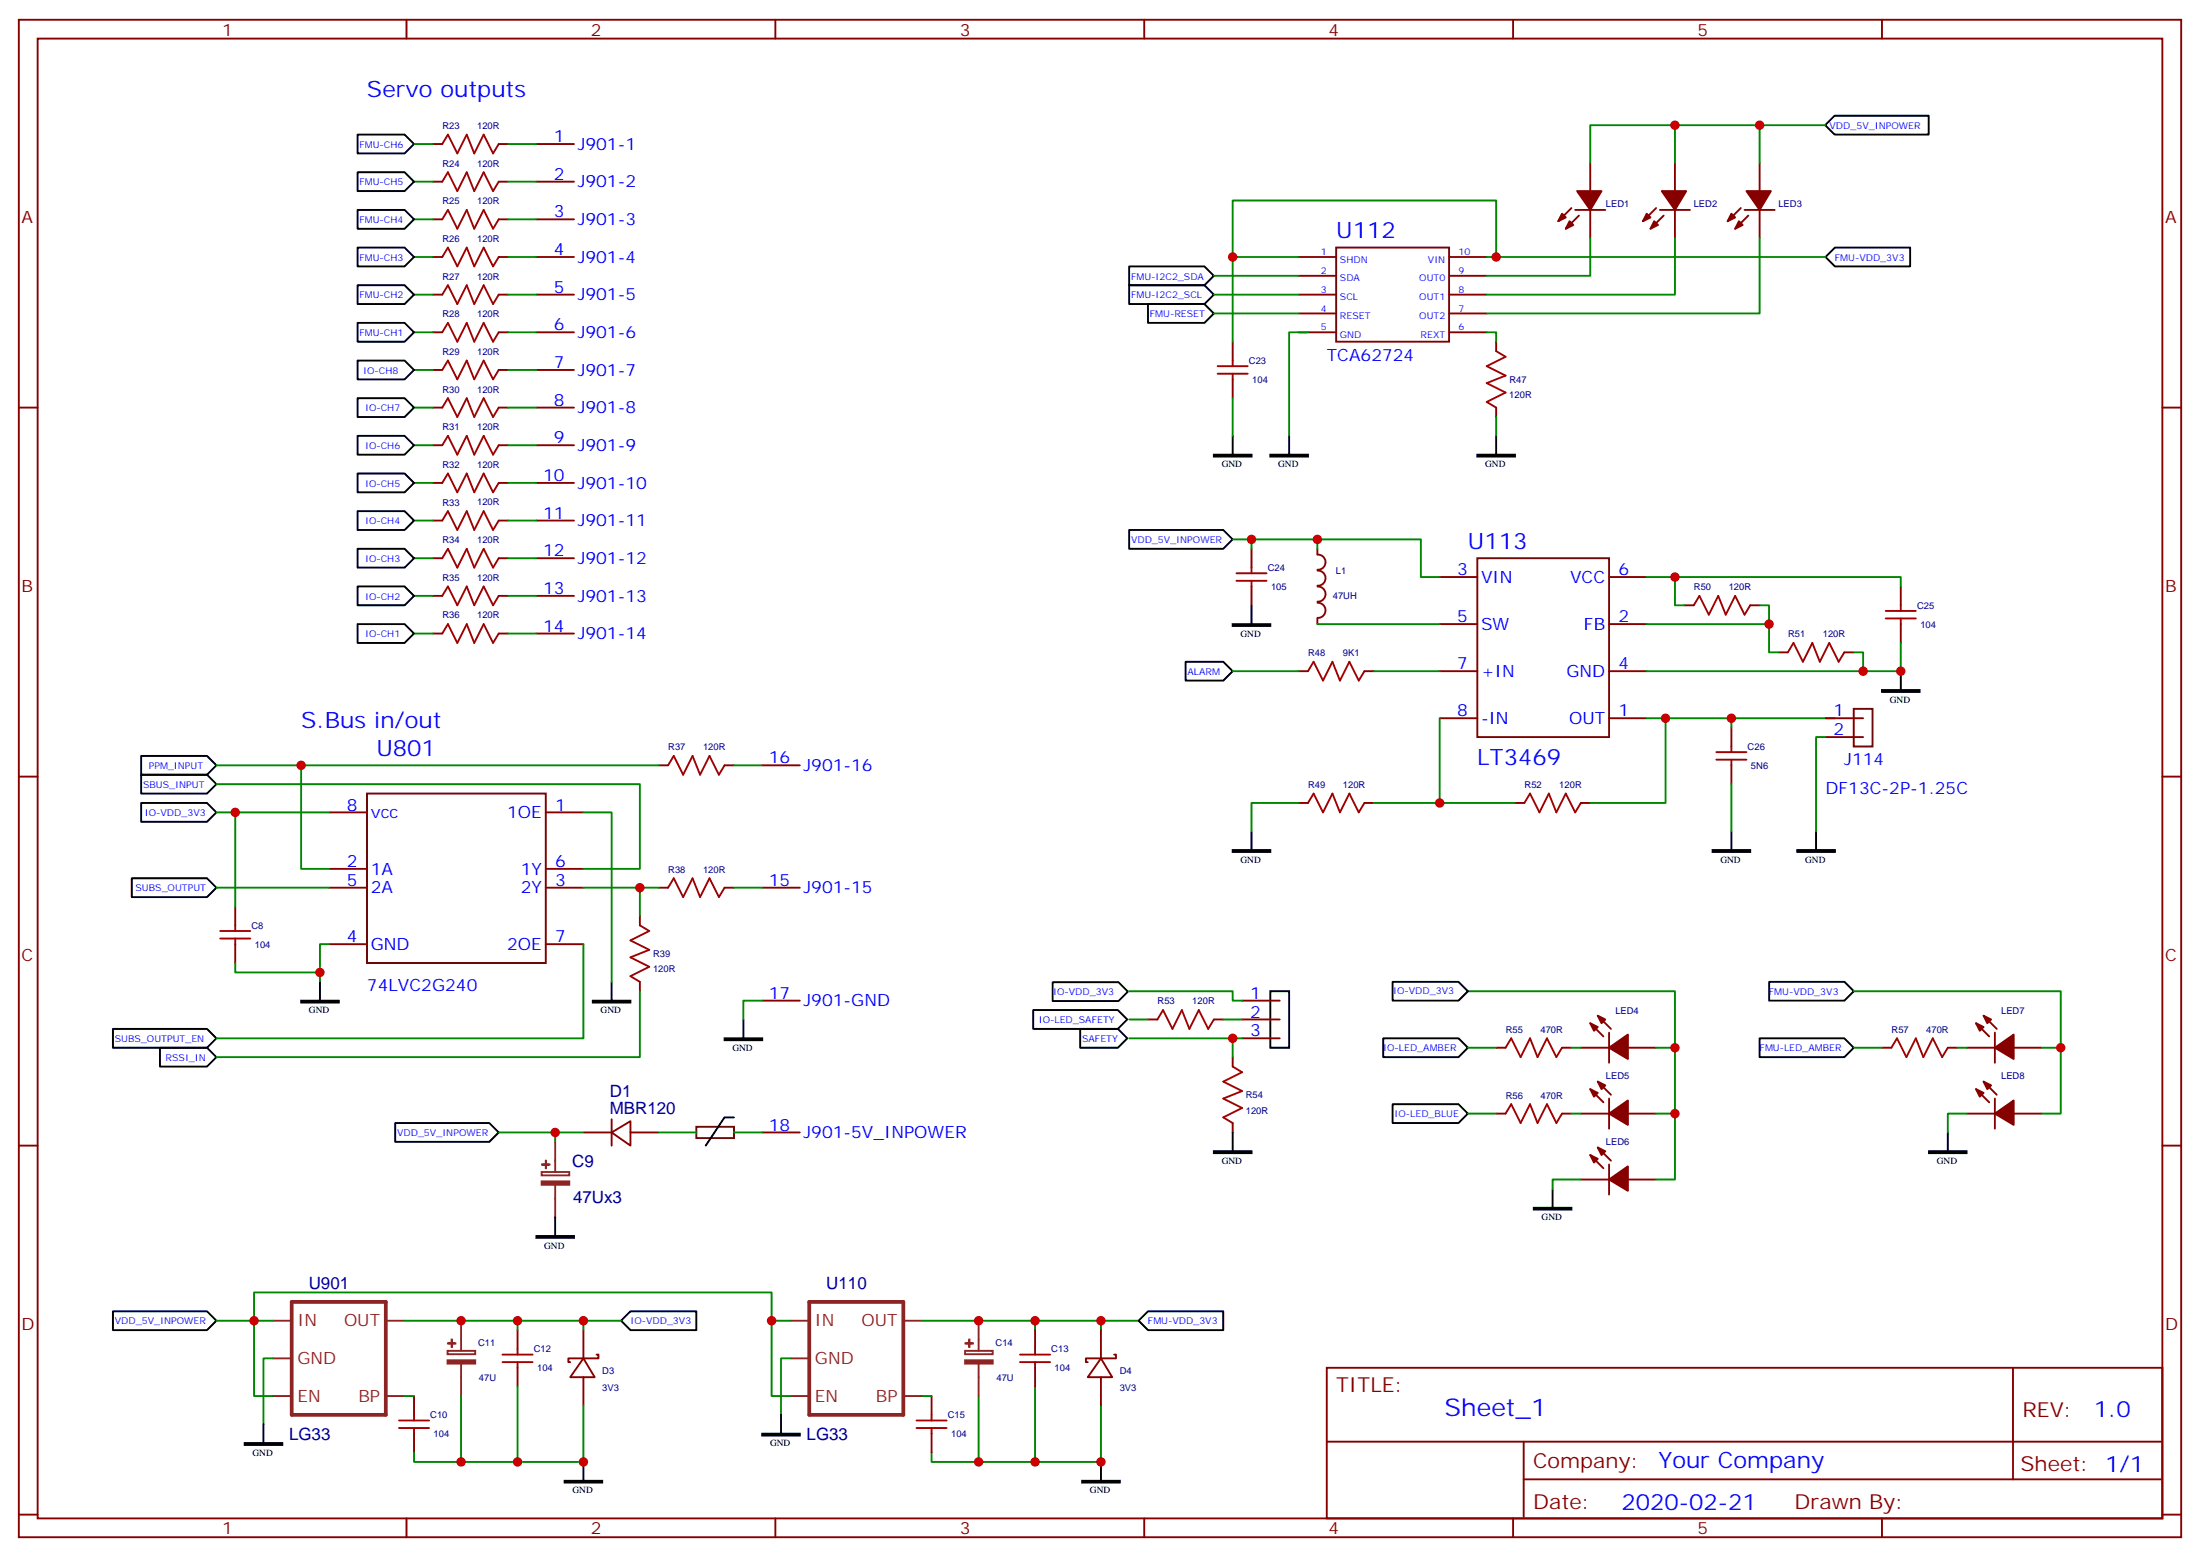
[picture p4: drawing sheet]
<svg xmlns="http://www.w3.org/2000/svg" width="412mm" height="292mm" viewBox="0 0 412 292" stroke-linecap="round" stroke-linejoin="round" font-family="sans-serif">
<g fill="none" stroke="#870000" stroke-width=".35">
<path d="M3.5 3.7h405.4v284.3h-405.4zM7.1 7.2h398.2v277.3h-398.2zM76.2 3.7v3.5M145.3 3.7v3.5M214.5 3.7v3.5M283.6 3.7v3.5M352.8 3.7v3.5M81.1 27h1.8M81.1 34h1.8M93.5 27h1.7M93.5 34h1.7M100.5 27h7.1"/>
<path d="M100.5 34h7.1M294.6 39l-2.5 2.5M295.3 39.3h5.6M298.1 30.5v5.3M298.1 39.3v5.3M310.4 39l-2.4 2.5M311.1 39.3h5.7M314 30.5v5.3M314 39.3v5.3M326.3 39l-2.5 2.5M327 39.3h5.7M329.8 30.5v5.3"/>
<path d="M329.8 39.3v5.3M81.1 41.1h1.8M81.1 48.2h1.8M81.1 55.2h1.8M93.5 41.1h1.7M93.5 48.2h1.7M93.5 55.2h1.7M100.5 41.1h7.1M100.5 48.2h7.1M100.5 55.2h7.1M243.4 48.2h7.1M243.4 55.2h7.1"/>
<path d="M243.4 51.7h7.1M243.4 58.7h7.1M271.6 48.2h7.1M271.6 55.2h7.1M271.6 51.7h7.1M271.6 58.7h7.1M296 40.4l-2.5 2.5M311.9 40.4l-2.5 2.5M327.7 40.4l-2.4 2.5M3.5 76.4h3.6M81.1 76.4h1.8M81.1 62.3h1.8"/>
<path d="M81.1 69.3h1.8M93.5 76.4h1.7M93.5 62.3h1.7M93.5 69.3h1.7M100.5 76.4h7.1M100.5 62.3h7.1M100.5 69.3h7.1M231.1 64v3.6M231.1 71.1v3.5M243.4 62.3h7.1M271.6 62.3h7.1M280.5 64v1.8"/>
<path d="M280.5 76.4v1.7M405.3 76.4h3.6M81.1 83.4h1.8M81.1 90.5h1.8M81.1 97.5h1.8M93.5 83.4h1.7M93.5 90.5h1.7M93.5 97.5h1.7M100.5 83.4h7.1M100.5 90.5h7.1M100.5 97.5h7.1M81.1 104.6h1.8"/>
<path d="M81.1 111.7h1.8M81.1 118.7h1.8M93.5 104.6h1.7M93.5 111.7h1.7M93.5 118.7h1.7M100.5 104.6h7.1M100.5 111.7h7.1M100.5 118.7h7.1M234.6 102.8v3.6M234.6 109.9v3.5M246.9 102.8v1.1M246.9 115.9v1"/>
<path d="M247 103.9a1.41 1.41 0 0 1 1.5 1.4 1.41 1.41 0 0 1-1.5 1.4M247 113a1.41 1.41 0 0 1 1.5 1.4 1.41 1.41 0 0 1-1.5 1.4M247 106.9a1.41 1.41 0 0 1 1.5 1.4 1.41 1.41 0 0 1-1.5 1.4M247 109.9a1.41 1.41 0 0 1 1.5 1.4 1.41 1.41 0 0 1-1.5 1.4M269.9 108.1h7M269.9 116.9h7M301.6 108.1h7.1M301.6 116.9h7.1M315.7 113.4h1.8M328.1 113.4h1.7M356.3 109.9v3.5M356.3 116.9v3.6"/>
<path d="M243.4 125.8h1.8M255.8 125.8h1.7M269.9 125.8h7M269.9 134.6h7M301.6 125.8h7.1M301.6 134.6h7.1M324.6 136.3v3.6M333.4 122.2h1.7M342.2 134.6h7M342.2 138.1h7M345.7 122.2h1.8M3.5 145.5h3.6"/>
<path d="M61.7 152.2h7.1M102.3 152.2h7.1M123.5 143.4h1.7M135.8 143.4h1.8M142.9 143.4h7M243.4 150.5h1.8M255.8 150.5h1.7M284 150.5h1.8M296.3 150.5h1.8M324.6 143.4v3.5M405.3 145.5h3.6M44.1 169.9v3.5"/>
<path d="M44.1 176.9v3.5M61.7 162.8h7.1M61.7 166.3h7.1M61.7 176.9h7.1M102.3 162.8h7.1M102.3 166.3h7.1M102.3 176.9h7.1M119.9 171.6v1.8M123.5 166.3h1.7M135.8 166.3h1.8M142.9 166.3h7M119.9 184v1.7"/>
<path d="M142.9 187.5h7M215.2 191h1.8M227.5 191h1.8M231.1 198.1v1.7M232.8 187.5h7.1M232.8 191h7.1M232.8 194.6h7.1M280.5 196.3h1.7M292.8 196.3h1.8M296.3 196.3h5.3M298.1 191.7l2.5 2.5M299.5 190.3l2.5 2.5"/>
<path d="M301.6 193.5v5.6M305.2 196.3h5.2M352.8 196.3h1.7M365.1 196.3h1.8M368.7 196.3h5.2M370.4 191.7l2.5 2.5M371.8 190.3l2.5 2.5M373.9 193.5v5.6M377.5 196.3h5.3M3.5 214.7h3.6M109.4 212.2h5.3M114.7 212.2l3.5-2.1v4.6z"/>
<path d="M114.7 209.7v5M118.2 212.2h5.3M142.9 212.2h7M231.1 210.4v1.8M280.5 208.7h1.7M292.8 208.7h1.8M296.3 208.7h5.3M298.1 204.1l2.5 2.5M298.1 216.4l2.5 2.5M299.5 202.7l2.5 2.4M299.5 215l2.5 2.5M301.6 205.8v5.7"/>
<path d="M301.6 218.2v5.6M305.2 208.7h5.2M368.7 208.7h5.2M370.4 204.1l2.5 2.5M371.8 202.7l2.5 2.4M373.9 205.8v5.7M377.5 208.7h5.3M405.3 214.7h3.6M296.3 221h5.3M305.2 221h5.2M97 249.2v3.6M97 256.3v3.5"/>
<path d="M109.4 254.5l2.1 3.6h-4.6zM109.4 249.2v5.3M109.4 258.1v5.2M111.8 253.8h.4v.7h-5.7v.7h.4M194 249.2v3.6M194 256.3v3.5M206.4 254.5l2.1 3.6h-4.6zM206.4 249.2v5.3M206.4 258.1v5.2M208.8 253.8h.4v.7h-5.6v.7h.3M248.7 256.3h156.6v28.2h-156.6zM377.3 256.3v20.9"/>
<path d="M77.6 261.6v3.5M77.6 268.6v3.6M174.6 261.6v3.5M174.6 268.6v3.6M248.7 270.1h156.5M285.6 277.2h119.6M285.6 270.1v14.2M3.5 283.8h3.6M76.2 284.5v3.5M145.3 284.5v3.5M214.5 284.5v3.5M283.6 284.5v3.5"/>
<path d="M352.8 284.5v3.5M405.3 283.8h3.6"/>
</g>
<g fill="none" stroke="#000" stroke-width=".35">
<path d="M67 25.2h8.8l1.8 1.8-1.8 1.8h-8.8zM67 32.3h8.8l1.8 1.7-1.8 1.8h-8.8zM67 39.3h8.8l1.8 1.8-1.8 1.8h-8.8zM342.1 23.4l1.8-1.7h17.6v3.5h-17.6zM67 46.4h8.8l1.8 1.8-1.8 1.7h-8.8zM67 53.4h8.8l1.8 1.8-1.8 1.8h-8.8zM211.7 49.9h14.1l1.7 1.8-1.7 1.7h-14.1zM211.7 53.4h14.1l1.7 1.8-1.7 1.8h-14.1zM215.2 57h10.6l1.7 1.7-1.7 1.8h-10.6zM342.2 48.2l1.8-1.8h14.1v3.5h-14.1zM67 60.5h8.8l1.8 1.8-1.8 1.7h-8.8zM67 67.6h8.8l1.8 1.7-1.8 1.8h-8.8z"/>
<path d="M67 74.6h8.8l1.8 1.8-1.8 1.7h-8.8zM67 81.7h8.8l1.8 1.7-1.8 1.8h-8.8zM67 88.7h8.8l1.8 1.8-1.8 1.8h-8.8zM67 95.8h8.8l1.8 1.7-1.8 1.8h-8.8zM211.7 99.3h17.6l1.8 1.8-1.8 1.7h-17.6zM231.1 81.7v3.5M241.7 81.7v3.5M280.5 81.7v3.5M67 102.8h8.8l1.8 1.8-1.8 1.8h-8.8zM67 109.9h8.8l1.8 1.8-1.8 1.7h-8.8zM67 116.9h8.8l1.8 1.8-1.8 1.8h-8.8zM234.6 113.4v3.5"/>
<path d="M222.2 124h7.1l1.8 1.8-1.8 1.7h-7.1zM356.3 125.8v3.5M26.5 141.6h12.3l1.8 1.8-1.8 1.8h-12.3zM26.5 145.2h12.3l1.8 1.7-1.8 1.8h-12.3zM26.5 150.5h12.3l1.8 1.7-1.8 1.8h-12.3zM234.6 155.8v3.5M324.6 155.8v3.5M340.4 155.8v3.5M24.7 164.6h14.1l1.8 1.7-1.8 1.8h-14.1zM21.2 192.8h17.6l1.8 1.8-1.8 1.7h-17.6zM30 196.3h8.8l1.8 1.8-1.8 1.7h-8.8zM60 184v3.5"/>
<path d="M114.7 184v3.5M139.3 191v3.6M193.7 189.3h15.8l1.8 1.7-1.8 1.8h-15.8zM197.3 184h12.4l1.7 1.8-1.7 1.8h-12.4zM202.5 192.8h7l1.8 1.8-1.8 1.7h-7zM238.1 185.7h3.6v10.6h-3.6zM259.3 194.6h14.1l1.8 1.7-1.8 1.8h-14.1zM261.1 184h12.3l1.8 1.7-1.8 1.8h-12.3zM329.8 194.6h15.9l1.8 1.7-1.8 1.8h-15.9zM331.6 184h14.1l1.8 1.7-1.8 1.8h-14.1zM74.1 210.4h17.6l1.8 1.8-1.8 1.8h-17.6zM137.6 209.4h-1.8l-3.5 5.3"/>
<path d="M231.1 212.2v3.5M261.1 206.9h12.3l1.8 1.8-1.8 1.7h-12.3zM365.1 212.2v3.5M104.1 228.1v3.5M291 222.8v3.5M21.2 245.7h17.6l1.8 1.8-1.8 1.7h-17.6zM116.4 247.5l1.8-1.8h12.3v3.5h-12.3zM213.4 247.5l1.8-1.8h14.1v3.5h-14.1zM49.4 266.9v3.5M109.4 273.9v3.6M146.4 265.1v3.5M206.4 273.9v3.6"/>
</g>
<g fill="none" stroke="#a10000" stroke-width=".35">
<path d="M82.9 27l1.1-1.8 1.7 3.6 1.8-3.6 1.4 3.6 1.8-3.6 1.7 3.6 1.1-1.8M82.9 34l1.1-1.7 1.7 3.5 1.8-3.5 1.4 3.5 1.8-3.5 1.7 3.5 1.1-1.8M82.9 41.1l1.1-1.8 1.7 3.6 1.8-3.6 1.4 3.6 1.8-3.6 1.7 3.6 1.1-1.8M82.9 48.2l1.1-1.8 1.7 3.5 1.8-3.5 1.4 3.5 1.8-3.5 1.7 3.5 1.1-1.7M82.9 55.2l1.1-1.8 1.7 3.6 1.8-3.6 1.4 3.6 1.8-3.6 1.7 3.6 1.1-1.8M82.9 62.3l1.1-1.8 1.7 3.5 1.8-3.5 1.4 3.5 1.8-3.5 1.7 3.5 1.1-1.7M82.9 69.3l1.1-1.7 1.7 3.5 1.8-3.5 1.4 3.5 1.8-3.5 1.7 3.5 1.1-1.8M82.9 76.4l1.1-1.8 1.7 3.5 1.8-3.5 1.4 3.5 1.8-3.5 1.7 3.5 1.1-1.7M228.2 68.6h5.7M228.2 70h5.7M231.1 67.6v1M231.1 70v1.1"/>
<path d="M280.5 65.8l1.7 1.1-3.5 1.7 3.5 1.8-3.5 1.4 3.5 1.8-3.5 1.7 1.8 1.1M82.9 83.4l1.1-1.7 1.7 3.5 1.8-3.5 1.4 3.5 1.8-3.5 1.7 3.5 1.1-1.8M82.9 90.5l1.1-1.8 1.7 3.6 1.8-3.6 1.4 3.6 1.8-3.6 1.7 3.6 1.1-1.8M82.9 97.5l1.1-1.7 1.7 3.5 1.8-3.5 1.4 3.5 1.8-3.5 1.7 3.5 1.1-1.8M82.9 104.6l1.1-1.8 1.7 3.6 1.8-3.6 1.4 3.6 1.8-3.6 1.7 3.6 1.1-1.8M82.9 111.7l1.1-1.8 1.7 3.5 1.8-3.5 1.4 3.5 1.8-3.5 1.7 3.5 1.1-1.7M82.9 118.7l1.1-1.8 1.7 3.6 1.8-3.6 1.4 3.6 1.8-3.6 1.7 3.6 1.1-1.8M231.8 107.4h5.6M231.8 108.8h5.6M234.6 106.4v1M234.6 108.8v1.1M317.5 113.4l1.1-1.7 1.7 3.5 1.8-3.5 1.4 3.5 1.8-3.5 1.7 3.5 1.1-1.8"/>
<path d="M353.5 114.5h5.6M353.5 115.9h5.6M356.3 113.4v1.1M356.3 115.9v1M245.2 125.8l1-1.8 1.8 3.5 1.8-3.5 1.4 3.5 1.7-3.5 1.8 3.5 1.1-1.7M324.6 139.9v1M335.1 122.2l1.1-1.7 1.8 3.5 1.7-3.5 1.4 3.5 1.8-3.5 1.8 3.5 1-1.8M125.2 143.4l1.1-1.8 1.8 3.6 1.7-3.6 1.4 3.6 1.8-3.6 1.8 3.6 1-1.8M245.2 150.5l1-1.8 1.8 3.5 1.8-3.5 1.4 3.5 1.7-3.5 1.8 3.5 1.1-1.7M285.8 150.5l1-1.8 1.8 3.5 1.7-3.5 1.4 3.5 1.8-3.5 1.8 3.5 1-1.7M321.7 140.9h5.7M321.7 142.3h5.7"/>
<path d="M324.6 142.3v1.1M41.3 174.4h5.6M41.3 175.9h5.6M44.1 173.4v1M44.1 175.9v1M119.9 173.4l1.8 1-3.5 1.8 3.5 1.8-3.5 1.4 3.5 1.8-3.5 1.7 1.7 1.1M125.2 166.3l1.1-1.7 1.8 3.5 1.7-3.5 1.4 3.5 1.8-3.5 1.8 3.5 1-1.8M217 191l1-1.7 1.8 3.5 1.7-3.5 1.5 3.5 1.7-3.5 1.8 3.5 1-1.8M231.1 199.8l1.7 1.1-3.5 1.8 3.5 1.7-3.5 1.4 3.5 1.8-3.5 1.8 1.8 1M282.2 196.3l1.1-1.7 1.7 3.5 1.8-3.5 1.4 3.5 1.8-3.5 1.7 3.5 1.1-1.8M354.5 196.3l1.1-1.7 1.8 3.5 1.7-3.5 1.4 3.5 1.8-3.5 1.8 3.5 1-1.8M282.2 208.7l1.1-1.8 1.7 3.5 1.8-3.5 1.4 3.5 1.8-3.5 1.7 3.5 1.1-1.7"/>
<path d="M94.2 253.8h5.6M94.2 255.2h5.6M97 252.8v1M97 255.2v1.1M191.2 253.8h5.6M191.2 255.2h5.6M194 252.8v1M194 255.2v1.1M74.8 266.2h5.6M74.8 267.6h5.6M77.6 265.1v1.1M77.6 267.6v1"/>
<path d="M171.8 266.2h5.6M171.8 267.6h5.6M174.6 265.1v1.1M174.6 267.6v1"/>
</g>
<g fill="none" stroke="#008700" stroke-width=".35">
<path d="M77.6 27h3.5M77.6 34h3.5M95.2 27h5.3M95.2 34h5.3M314 23.5v7M329.8 23.5v7M342.2 23.5h-44.1v7M77.6 48.2h3.5M77.6 41.1h3.5M77.6 55.2h3.5M95.2 41.1h5.3M95.2 48.2h5.3"/>
<path d="M95.2 55.2h5.3M227.5 51.7h15.9M227.5 55.2h15.9M227.5 58.7h15.9M231.1 48.2h12.3M278.7 48.2h63.5M280.5 48.2v-10.6h-49.4v26.4M298.1 44.6v7.1h-19.4M314 44.6v10.6h-35.3M329.8 44.6v14.1h-51.1M77.6 62.3h3.5M77.6 69.3h3.5"/>
<path d="M77.6 76.4h3.5M95.2 62.3h5.3M95.2 69.3h5.3M95.2 76.4h5.3M231.1 74.6v7.1M245.2 62.3h-3.5v19.4M278.7 62.3h1.8v1.7M280.5 78.1v3.6M77.6 83.4h3.5M77.6 90.5h3.5M77.6 97.5h3.5M95.2 83.4h5.3"/>
<path d="M95.2 90.5h5.3M95.2 97.5h5.3M77.6 104.6h3.5M77.6 111.7h3.5M77.6 118.7h3.5M95.2 104.6h5.3M95.2 111.7h5.3M95.2 118.7h5.3M231.1 101.1h35.2v7h3.6M234.6 101.1v1.7M246.9 101.1v1.7M246.9 116.9h23"/>
<path d="M308.7 108.1h47.6v1.8M308.7 116.9h22.9M314 108.1v5.3h1.7M329.8 113.4h1.8v8.8h1.8M231.1 125.8h12.3M257.5 125.8h12.4M269.9 134.6v15.9M308.7 134.6h3.5M324.6 134.6v1.7M342.2 138.1h-1.8v17.7M344 134.6h-31.8v15.9h-14.1M347.5 122.2h1.7v3.6"/>
<path d="M356.3 120.5v5.3h-47.6M40.6 146.9h79.3v15.9h-10.5M40.6 143.4h82.9M40.6 152.2h21.1M44.1 152.2v17.7M56.4 143.4v19.4h5.3M109.4 152.2h5.3v31.8M137.6 143.4h5.3M243.4 150.5h-8.8v5.3M257.5 150.5h26.5M324.6 146.9v8.9M40.6 166.3h21.1"/>
<path d="M61.7 176.9h-1.7v5.3h-15.9v-1.8M109.4 176.9v17.7h-68.8M109.4 166.3h14.1M119.9 166.3v5.3M137.6 166.3h5.3M60 182.2v1.8M119.9 185.7v12.4h-79.3M142.9 187.5h-3.6v3.5M211.7 185.7h19.4v1.8h1.7M211.7 191h3.5M211.7 194.6h21.1M229.3 191h3.5"/>
<path d="M231.1 194.6v3.5M275.2 185.7h38.8v10.6M275.2 196.3h5.3M294.6 196.3h1.7M310.4 196.3h3.6v24.7h-3.6M347.5 185.7h38.8v10.6M347.5 196.3h5.3M366.9 196.3h1.8M382.8 196.3h3.5v12.4h-3.5M93.5 212.2h15.9M104.1 212.2v1.8M123.5 212.2h7"/>
<path d="M137.6 212.2h5.3M275.2 208.7h5.3M294.6 208.7h1.7M310.4 208.7h3.6M368.7 208.7h-3.6v3.5M296.3 221h-5.3v1.8M40.6 247.5h10.6M51.2 254.5h-1.8v12.4M75.8 247.5h40.6M97 247.5v1.7M97 259.8v14.1M109.4 247.5v1.7"/>
<path d="M144.6 247.5v-5.3h-97v19.4h3.6M148.2 247.5h-3.6v14.1h3.6M148.2 254.5h-1.8v10.6M172.9 247.5h40.5M194 247.5v1.7M194 259.8v14.1M206.4 247.5v1.7M75.8 261.6h1.8M86.4 261.6v12.3M109.4 263.3v10.6h-31.8v-1.7M172.9 261.6h1.7M183.4 261.6v12.3"/>
<path d="M206.4 263.3v10.6h-31.8v-1.7"/>
</g>
<path d="M250.5 46.4h21.1v17.6h-21.1zM276.9 104.6h24.7v33.5h-24.7zM347.5 132.8h3.5v7.1h-3.5zM68.8 148.7h33.5v31.7h-33.5zM130.5 211.1h7.1v2.2h-7.1z" fill="none" stroke="#600" stroke-width=".35"/>
<g fill="#000" stroke="#000" stroke-width=".35">
<path d="M227.5 85.2h7.1v.3h-7.1zM238.1 85.2h7.1v.3h-7.1zM276.9 85.2h7.1v.3h-7.1zM231.1 116.9h7v.4h-7zM352.8 129.3h7v.3h-7zM231.1 159.3h7v.3h-7zM321 159.3h7.1v.3h-7.1zM336.9 159.3h7.1v.3h-7.1zM56.4 187.5h7.1v.4h-7.1zM111.1 187.5h7.1v.4h-7.1zM135.8 194.6h7.1v.3h-7.1zM227.5 215.7h7.1v.4h-7.1z"/>
<path d="M361.6 215.7h7.1v.4h-7.1zM100.5 231.6h7.1v.4h-7.1zM287.5 226.3h7.1v.4h-7.1zM45.9 270.4h7v.4h-7zM105.8 277.5h7.1v.3h-7.1zM142.9 268.6h7v.4h-7zM202.8 277.5h7.1v.3h-7.1z"/>
</g>
<path d="M54.7 243.9h17.6v21.2h-17.6zM151.7 243.9h17.6v21.2h-17.6z" fill="none" stroke="#8c2424" stroke-width=".71"/>
<g fill="none" stroke="#8c2424" stroke-width=".35">
<path d="M101.5 219.6h5.2v.6h-5.2zM104.1 214v5.6M104.1 222.1v6M51.2 247.5h3.5M51.2 254.5h3.5M72.3 247.5h3.5M83.9 253.1h5.2v.7h-5.2zM86.4 247.5v5.6M86.4 255.6v6M148.2 247.5h3.5M148.2 254.5h3.5M169.3 247.5h3.6"/>
<path d="M180.9 253.1h5.2v.7h-5.2zM183.4 247.5v5.6M183.4 255.6v6M51.2 261.6h3.5M72.3 261.6h3.5M148.2 261.6h3.5M169.3 261.6h3.6"/>
</g>
<g fill="#8c2424" stroke="#8c2424" stroke-width=".35">
<path d="M101.5 221.4h5.2v.6h-5.2z"/>
<path d="M101.6 218.2h1.4z"/>
<path d="M102.3 217.5v1.4z"/>
<path d="M83.9 254.9h5.2v.6h-5.2z"/>
<path d="M84 251.7h1.4z"/>
<path d="M84.7 251v1.4z"/>
<path d="M180.9 254.9h5.2v.6h-5.2z"/>
<path d="M181 251.7h1.4z"/>
<path d="M181.7 251v1.4z"/>
</g>
<g fill="#870000" stroke="#870000" stroke-width=".35">
<path d="M294.2 41.5l.7 .7-1.4 .7z"/>
<path d="M292.8 40l.7 .7-1.4 .8z"/>
<path d="M295.6 35.8h4.6l-2.1 3.5z"/>
<path d="M310.1 41.5l.7 .7-1.4 .7z"/>
<path d="M308.7 40l.7 .7-1.4 .8z"/>
<path d="M311.5 35.8h4.6l-2.1 3.5z"/>
<path d="M326 41.5l.7 .7-1.4 .7z"/>
<path d="M324.6 40l.7 .7-1.5 .8z"/>
<path d="M327.4 35.8h4.6l-2.2 3.5z"/>
<path d="M298.1 191.7l1.4 .7-.7 .7z"/>
<path d="M299.5 190.3l1.4 .7-.7 .7z"/>
<path d="M301.6 196.3l3.6-2.4v4.5z"/>
<path d="M298.1 204.1l1.4 .7-.7 .7z"/>
<path d="M299.5 202.7l1.4 .7-.7 .7z"/>
<path d="M301.6 208.7l3.6-2.5v4.6z"/>
<path d="M298.1 216.4l1.4 .7-.7 .7z"/>
<path d="M299.5 215l1.4 .7-.7 .7z"/>
<path d="M301.6 221l3.6-2.5v4.6z"/>
<path d="M370.4 191.7l1.4 .7-.7 .7z"/>
<path d="M371.8 190.3l1.4 .7-.7 .7z"/>
<path d="M373.9 196.3l3.6-2.4v4.5z"/>
<path d="M370.4 204.1l1.4 .7-.7 .7z"/>
<path d="M371.8 202.7l1.4 .7-.7 .7z"/>
<path d="M373.9 208.7l3.6-2.5v4.6z"/>
</g>
<g fill="#c00">
<circle cx="314" cy="208.7" r=".88"/>
<circle cx="356.3" cy="125.8" r=".88"/>
<circle cx="314" cy="108.1" r=".88"/>
<circle cx="324.6" cy="134.6" r=".88"/>
<circle cx="269.9" cy="150.5" r=".88"/>
<circle cx="246.9" cy="101.1" r=".88"/>
<circle cx="329.8" cy="23.5" r=".88"/>
<circle cx="231.1" cy="48.2" r=".88"/>
<circle cx="109.4" cy="273.9" r=".88"/>
<circle cx="206.4" cy="273.9" r=".88"/>
<circle cx="194" cy="273.9" r=".88"/>
<circle cx="194" cy="247.5" r=".88"/>
<circle cx="183.4" cy="247.5" r=".88"/>
<circle cx="206.4" cy="247.5" r=".88"/>
<circle cx="183.4" cy="273.9" r=".88"/>
<circle cx="86.4" cy="273.9" r=".88"/>
<circle cx="109.4" cy="247.5" r=".88"/>
<circle cx="144.6" cy="247.5" r=".88"/>
<circle cx="44.1" cy="152.2" r=".88"/>
<circle cx="56.4" cy="143.4" r=".88"/>
<circle cx="60" cy="182.2" r=".88"/>
<circle cx="119.9" cy="166.3" r=".88"/>
<circle cx="104.1" cy="212.2" r=".88"/>
<circle cx="86.4" cy="247.5" r=".88"/>
<circle cx="47.6" cy="247.5" r=".88"/>
<circle cx="97" cy="247.5" r=".88"/>
<circle cx="97" cy="273.9" r=".88"/>
<circle cx="280.5" cy="48.2" r=".88"/>
<circle cx="314" cy="23.5" r=".88"/>
<circle cx="234.6" cy="101.1" r=".88"/>
<circle cx="312.2" cy="134.6" r=".88"/>
<circle cx="331.6" cy="116.9" r=".88"/>
<circle cx="349.3" cy="125.8" r=".88"/>
<circle cx="231.1" cy="194.6" r=".88"/>
<circle cx="314" cy="196.3" r=".88"/>
<circle cx="386.3" cy="196.3" r=".88"/>
</g>
<text font-size="4.6" fill="#00f" x="270.8" y="265.3">Sheet_1</text>
<g font-size="4.2" fill="#00f">
<text x="68.8" y="18.2">Servo outputs</text>
<text x="250.5" y="44.6">U112</text>
<text x="275.2" y="102.8">U113</text>
<text x="56.4" y="136.3">S.Bus in/out</text>
<text x="70.6" y="141.6">U801</text>
<text x="276.9" y="143.4">LT3469</text>
<text x="392.5" y="265.6">1.0</text>
<text x="310.9" y="275.1">Your Company</text>
<text x="304" y="282.9">2020-02-21</text>
</g>
<g font-size="3.9" fill="#800">
<text x="250.5" y="260.9">TITLE:</text>
<text x="379.1" y="265.6">REV:</text>
<text x="287.4" y="275.1">Company:</text>
<text x="378.7" y="275.7">Sheet: 1/1</text>
<text x="287.4" y="282.8">Date:</text>
<text x="336.4" y="282.8">Drawn By:</text>
</g>
<g font-size="3.2" fill="#800">
<text x="41.6" y="6.7">1</text>
<text x="110.8" y="6.7">2</text>
<text x="179.9" y="6.7">3</text>
<text x="249.1" y="6.7">4</text>
<text x="318.2" y="6.7">5</text>
<text x="4.1" y="41.8">A</text>
<text x="405.9" y="41.8">A</text>
<text x="4.1" y="110.9">B</text>
<text x="405.9" y="110.9">B</text>
<text x="4.1" y="180.1">C</text>
<text x="405.9" y="180.1">C</text>
<text x="4.1" y="249.2">D</text>
<text x="405.9" y="249.2">D</text>
<text x="41.6" y="287.5">1</text>
<text x="110.8" y="287.5">2</text>
<text x="179.9" y="287.5">3</text>
<text x="249.1" y="287.5">4</text>
<text x="318.2" y="287.5">5</text>
</g>
<g font-size="3.2" fill="#00f">
<text x="103.8" y="26.6">1</text>
<text x="108.3" y="28">J901-1</text>
<text x="103.8" y="33.7">2</text>
<text x="108.3" y="35.1">J901-2</text>
<text x="103.8" y="40.7">3</text>
<text x="103.8" y="47.8">4</text>
<text x="108.3" y="42.2">J901-3</text>
<text x="108.3" y="49.2">J901-4</text>
<text x="103.8" y="54.9">5</text>
<text x="108.3" y="56.3">J901-5</text>
<text x="103.8" y="61.9">6</text>
<text x="108.3" y="63.3">J901-6</text>
<text x="103.8" y="69">7</text>
<text x="108.3" y="70.4">J901-7</text>
<text x="248.7" y="67.6">TCA62724</text>
<text x="103.8" y="76">8</text>
<text x="108.3" y="77.4">J901-8</text>
<text x="103.8" y="83.1">9</text>
<text x="108.3" y="84.5">J901-9</text>
<text x="101.8" y="90.1">10</text>
<text x="108.3" y="91.5">J901-10</text>
<text x="101.8" y="97.2">11</text>
<text x="108.3" y="98.6">J901-11</text>
<text x="101.8" y="104.2">12</text>
<text x="108.3" y="105.7">J901-12</text>
<text x="273.1" y="107.8">3</text>
<text x="303.4" y="107.8">6</text>
<text x="101.8" y="111.3">13</text>
<text x="108.3" y="112.7">J901-13</text>
<text x="277.6" y="109.2">VIN</text>
<text x="294.3" y="109.2">VCC</text>
<text x="101.8" y="118.4">14</text>
<text x="108.3" y="119.8">J901-14</text>
<text x="273.1" y="116.6">5</text>
<text x="277.6" y="118">SW</text>
<text x="296.9" y="118">FB</text>
<text x="303.4" y="116.6">2</text>
<text x="273.1" y="125.4">7</text>
<text x="303.4" y="125.4">4</text>
<text x="277.6" y="126.8">+IN</text>
<text x="293.6" y="126.8">GND</text>
<text x="273.1" y="134.2">8</text>
<text x="277.6" y="135.6">-IN</text>
<text x="294.1" y="135.6">OUT</text>
<text x="303.4" y="134.2">1</text>
<text x="343.7" y="134.2">1</text>
<text x="343.7" y="137.8">2</text>
<text x="144.1" y="143.1">16</text>
<text x="345.7" y="143.4">J114</text>
<text x="150.6" y="144.5">J901-16</text>
<text x="342.2" y="148.7">DF13C-2P-1.25C</text>
<text x="65" y="151.9">8</text>
<text x="69.5" y="153.3">vcc</text>
<text x="95.1" y="153.3">1OE</text>
<text x="104.1" y="151.9">1</text>
<text x="65" y="162.5">2</text>
<text x="65" y="166">5</text>
<text x="69.5" y="163.9">1A</text>
<text x="69.5" y="167.4">2A</text>
<text x="97.6" y="163.9">1Y</text>
<text x="97.6" y="167.4">2Y</text>
<text x="104.1" y="162.5">6</text>
<text x="104.1" y="166">3</text>
<text x="144.1" y="166">15</text>
<text x="150.6" y="167.4">J901-15</text>
<text x="65" y="176.6">4</text>
<text x="69.5" y="178">GND</text>
<text x="95.1" y="178">2OE</text>
<text x="104.1" y="176.6">7</text>
<text x="68.8" y="185.7">74LVC2G240</text>
<text x="144.1" y="187.1">17</text>
<text x="150.6" y="188.6">J901-GND</text>
<text x="234.3" y="187.1">1</text>
<text x="234.3" y="190.7">2</text>
<text x="234.3" y="194.2">3</text>
<text x="144.1" y="211.8">18</text>
<text x="150.6" y="213.3">J901-5V_INPOWER</text>
</g>
<g font-size="3.2" fill="#000080">
<text x="114.3" y="205.5">D1</text>
<text x="114.3" y="208.7">MBR120</text>
<text x="107.3" y="218.6">C9</text>
<text x="107.4" y="225.3">47Ux3</text>
<text x="57.9" y="241.6">U901</text>
<text x="154.9" y="241.6">U110</text>
<text x="54.2" y="269.8">LG33</text>
<text x="151.2" y="269.8">LG33</text>
</g>
<g font-size="3.2" fill="#8d2323">
<text x="55.7" y="248.5">IN</text>
<text x="64.5" y="248.5">OUT</text>
<text x="152.8" y="248.5">IN</text>
<text x="161.5" y="248.5">OUT</text>
<text x="55.7" y="255.6">GND</text>
<text x="152.8" y="255.6">GND</text>
<text x="55.7" y="262.6">EN</text>
<text x="67.2" y="262.6">BP</text>
<text x="152.8" y="262.6">EN</text>
<text x="164.2" y="262.6">BP</text>
</g>
<g font-size="1.8" fill="#00f">
<text x="67.4" y="27.7">FMU-CH6</text>
<text x="343" y="24.2">VDD_5V_INPOWER</text>
<text x="67.4" y="34.7">FMU-CH5</text>
<text x="67.4" y="41.8">FMU-CH4</text>
<text x="247.6" y="47.8">1</text>
<text x="273.4" y="47.8">10</text>
<text x="67.4" y="48.9">FMU-CH3</text>
<text x="212" y="52.4">FMU-I2C2_SDA</text>
<text x="247.6" y="51.3">2</text>
<text x="251.2" y="49.2">SHDN</text>
<text x="251.2" y="52.7">SDA</text>
<text x="266" y="52.7">OUT0</text>
<text x="267.7" y="49.2">VIN</text>
<text x="273.4" y="51.3">9</text>
<text x="344" y="48.9">FMU-VDD_3V3</text>
<text x="67.4" y="55.9">FMU-CH2</text>
<text x="212" y="55.9">FMU-I2C2_SCL</text>
<text x="215.5" y="59.4">FMU-RESET</text>
<text x="247.6" y="54.9">3</text>
<text x="247.6" y="58.4">4</text>
<text x="251.2" y="56.3">SCL</text>
<text x="251.2" y="59.8">RESET</text>
<text x="266" y="59.8">OUT2</text>
<text x="266" y="56.3">OUT1</text>
<text x="273.4" y="58.4">7</text>
<text x="273.4" y="54.9">8</text>
<text x="67.4" y="63">FMU-CH1</text>
<text x="247.6" y="61.9">5</text>
<text x="251.2" y="63.3">GND</text>
<text x="266.3" y="63.3">REXT</text>
<text x="273.4" y="61.9">6</text>
<text x="68.1" y="70">IO-CH8</text>
<text x="68.4" y="77.1">IO-CH7</text>
<text x="68.4" y="84.1">IO-CH6</text>
<text x="68.4" y="91.2">IO-CH5</text>
<text x="68.4" y="98.2">IO-CH4</text>
<text x="212" y="101.8">VDD_5V_INPOWER</text>
<text x="68.4" y="105.3">IO-CH3</text>
<text x="68.4" y="112.4">IO-CH2</text>
<text x="68.4" y="119.4">IO-CH1</text>
<text x="222.6" y="126.5">ALARM</text>
<text x="26.8" y="147.6">SBUS_INPUT</text>
<text x="27.9" y="144.1">PPM_INPUT</text>
<text x="27.2" y="152.9">IO-VDD_3V3</text>
<text x="25.4" y="167">SUBS_OUTPUT</text>
<text x="194.7" y="191.7">IO-LED_SAFETY</text>
<text x="197.4" y="186.4">IO-VDD_3V3</text>
<text x="261.2" y="186.3">IO-VDD_3V3</text>
<text x="331.6" y="186.4">FMU-VDD_3V3</text>
<text x="21.5" y="195.3">SUBS_OUTPUT_EN</text>
<text x="202.8" y="195.3">SAFETY</text>
<text x="259.3" y="197">IO-LED_AMBER</text>
<text x="329.8" y="197">FMU-LED_AMBER</text>
<text x="31" y="198.8">RSSI_IN</text>
<text x="261.4" y="209.4">IO-LED_BLUE</text>
<text x="74.4" y="212.9">VDD_5V_INPOWER</text>
<text x="21.5" y="248.2">VDD_5V_INPOWER</text>
<text x="118.2" y="248.2">IO-VDD_3V3</text>
<text x="215.2" y="248.2">FMU-VDD_3V3</text>
</g>
<g font-size="1.8" fill="#000080">
<text x="82.9" y="24.2">R23</text>
<text x="89.5" y="24.2">120R</text>
<text x="82.9" y="31.2">R24</text>
<text x="89.5" y="31.2">120R</text>
<text x="82.9" y="38.3">R25</text>
<text x="89.5" y="38.3">120R</text>
<text x="301" y="38.7">LED1</text>
<text x="317.5" y="38.7">LED2</text>
<text x="333.4" y="38.7">LED3</text>
<text x="82.9" y="45.3">R26</text>
<text x="89.5" y="45.3">120R</text>
<text x="82.9" y="52.4">R27</text>
<text x="89.5" y="52.4">120R</text>
<text x="82.9" y="59.4">R28</text>
<text x="89.5" y="59.4">120R</text>
<text x="82.9" y="66.5">R29</text>
<text x="89.5" y="66.5">120R</text>
<text x="234.1" y="68.2">C23</text>
<text x="234.7" y="71.7">104</text>
<text x="282.9" y="71.7">R47</text>
<text x="82.9" y="73.6">R30</text>
<text x="89.5" y="73.6">120R</text>
<text x="282.9" y="74.6">120R</text>
<text x="82.9" y="80.6">R31</text>
<text x="89.5" y="80.6">120R</text>
<text x="82.9" y="87.7">R32</text>
<text x="89.5" y="87.7">120R</text>
<text x="82.9" y="94.7">R33</text>
<text x="89.5" y="94.7">120R</text>
<text x="82.9" y="101.8">R34</text>
<text x="89.5" y="101.8">120R</text>
<text x="237.6" y="107">C24</text>
<text x="250.4" y="107.5">L1</text>
<text x="82.9" y="108.8">R35</text>
<text x="89.5" y="108.8">120R</text>
<text x="238.3" y="110.5">105</text>
<text x="249.8" y="112.3">47UH</text>
<text x="317.5" y="110.6">R50</text>
<text x="324" y="110.6">120R</text>
<text x="82.9" y="115.9">R36</text>
<text x="89.5" y="115.9">120R</text>
<text x="335.2" y="119.4">R51</text>
<text x="341.7" y="119.4">120R</text>
<text x="359.4" y="114.1">C25</text>
<text x="360" y="117.6">104</text>
<text x="245.2" y="122.9">R48</text>
<text x="251.7" y="122.9">9K1</text>
<text x="125.3" y="140.6">R37</text>
<text x="131.8" y="140.6">120R</text>
<text x="327.6" y="140.5">C26</text>
<text x="245.2" y="147.6">R49</text>
<text x="251.7" y="147.6">120R</text>
<text x="285.8" y="147.6">R52</text>
<text x="292.3" y="147.6">120R</text>
<text x="328.2" y="144.1">5N6</text>
<text x="125.3" y="163.5">R38</text>
<text x="131.8" y="163.5">120R</text>
<text x="47.1" y="174">C8</text>
<text x="47.8" y="177.6">104</text>
<text x="122.4" y="179.3">R39</text>
<text x="122.4" y="182.2">120R</text>
<text x="217" y="188.2">R53</text>
<text x="223.5" y="188.2">120R</text>
<text x="302.8" y="189.9">LED4</text>
<text x="375.1" y="189.9">LED7</text>
<text x="282.3" y="193.5">R55</text>
<text x="288.8" y="193.5">470R</text>
<text x="354.6" y="193.5">R57</text>
<text x="361.1" y="193.5">470R</text>
<text x="301" y="202.3">LED5</text>
<text x="375.1" y="202.3">LED8</text>
<text x="233.5" y="208.7">120R</text>
<text x="233.5" y="205.8">R54</text>
<text x="282.3" y="205.8">R56</text>
<text x="288.8" y="205.8">470R</text>
<text x="301" y="214.6">LED6</text>
<text x="89.6" y="252.1">C11</text>
<text x="100.1" y="253.4">C12</text>
<text x="100.7" y="256.9">104</text>
<text x="112.9" y="257.4">D3</text>
<text x="186.6" y="252.1">C14</text>
<text x="197.1" y="253.4">C13</text>
<text x="197.7" y="256.9">104</text>
<text x="209.9" y="257.4">D4</text>
<text x="89.8" y="258.9">47U</text>
<text x="112.9" y="260.6">3V3</text>
<text x="186.8" y="258.9">47U</text>
<text x="209.9" y="260.6">3V3</text>
<text x="80.7" y="265.8">C10</text>
<text x="81.3" y="269.3">104</text>
<text x="177.7" y="265.8">C15</text>
<text x="178.3" y="269.3">104</text>
</g>
<g font-size="1.8">
<text x="229" y="87.6">GND</text>
<text x="239.6" y="87.6">GND</text>
<text x="278.4" y="87.6">GND</text>
<text x="232.5" y="119.3">GND</text>
<text x="354.2" y="131.7">GND</text>
<text x="232.5" y="161.7">GND</text>
<text x="322.5" y="161.7">GND</text>
<text x="338.4" y="161.7">GND</text>
<text x="57.9" y="189.9">GND</text>
<text x="112.6" y="189.9">GND</text>
<text x="137.3" y="196.9">GND</text>
<text x="229" y="218.1">GND</text>
<text x="363.1" y="218.1">GND</text>
<text x="102" y="234">GND</text>
<text x="289" y="228.7">GND</text>
<text x="47.3" y="272.8">GND</text>
<text x="144.3" y="271">GND</text>
<text x="107.3" y="279.8">GND</text>
<text x="204.3" y="279.8">GND</text>
</g>
</svg>
